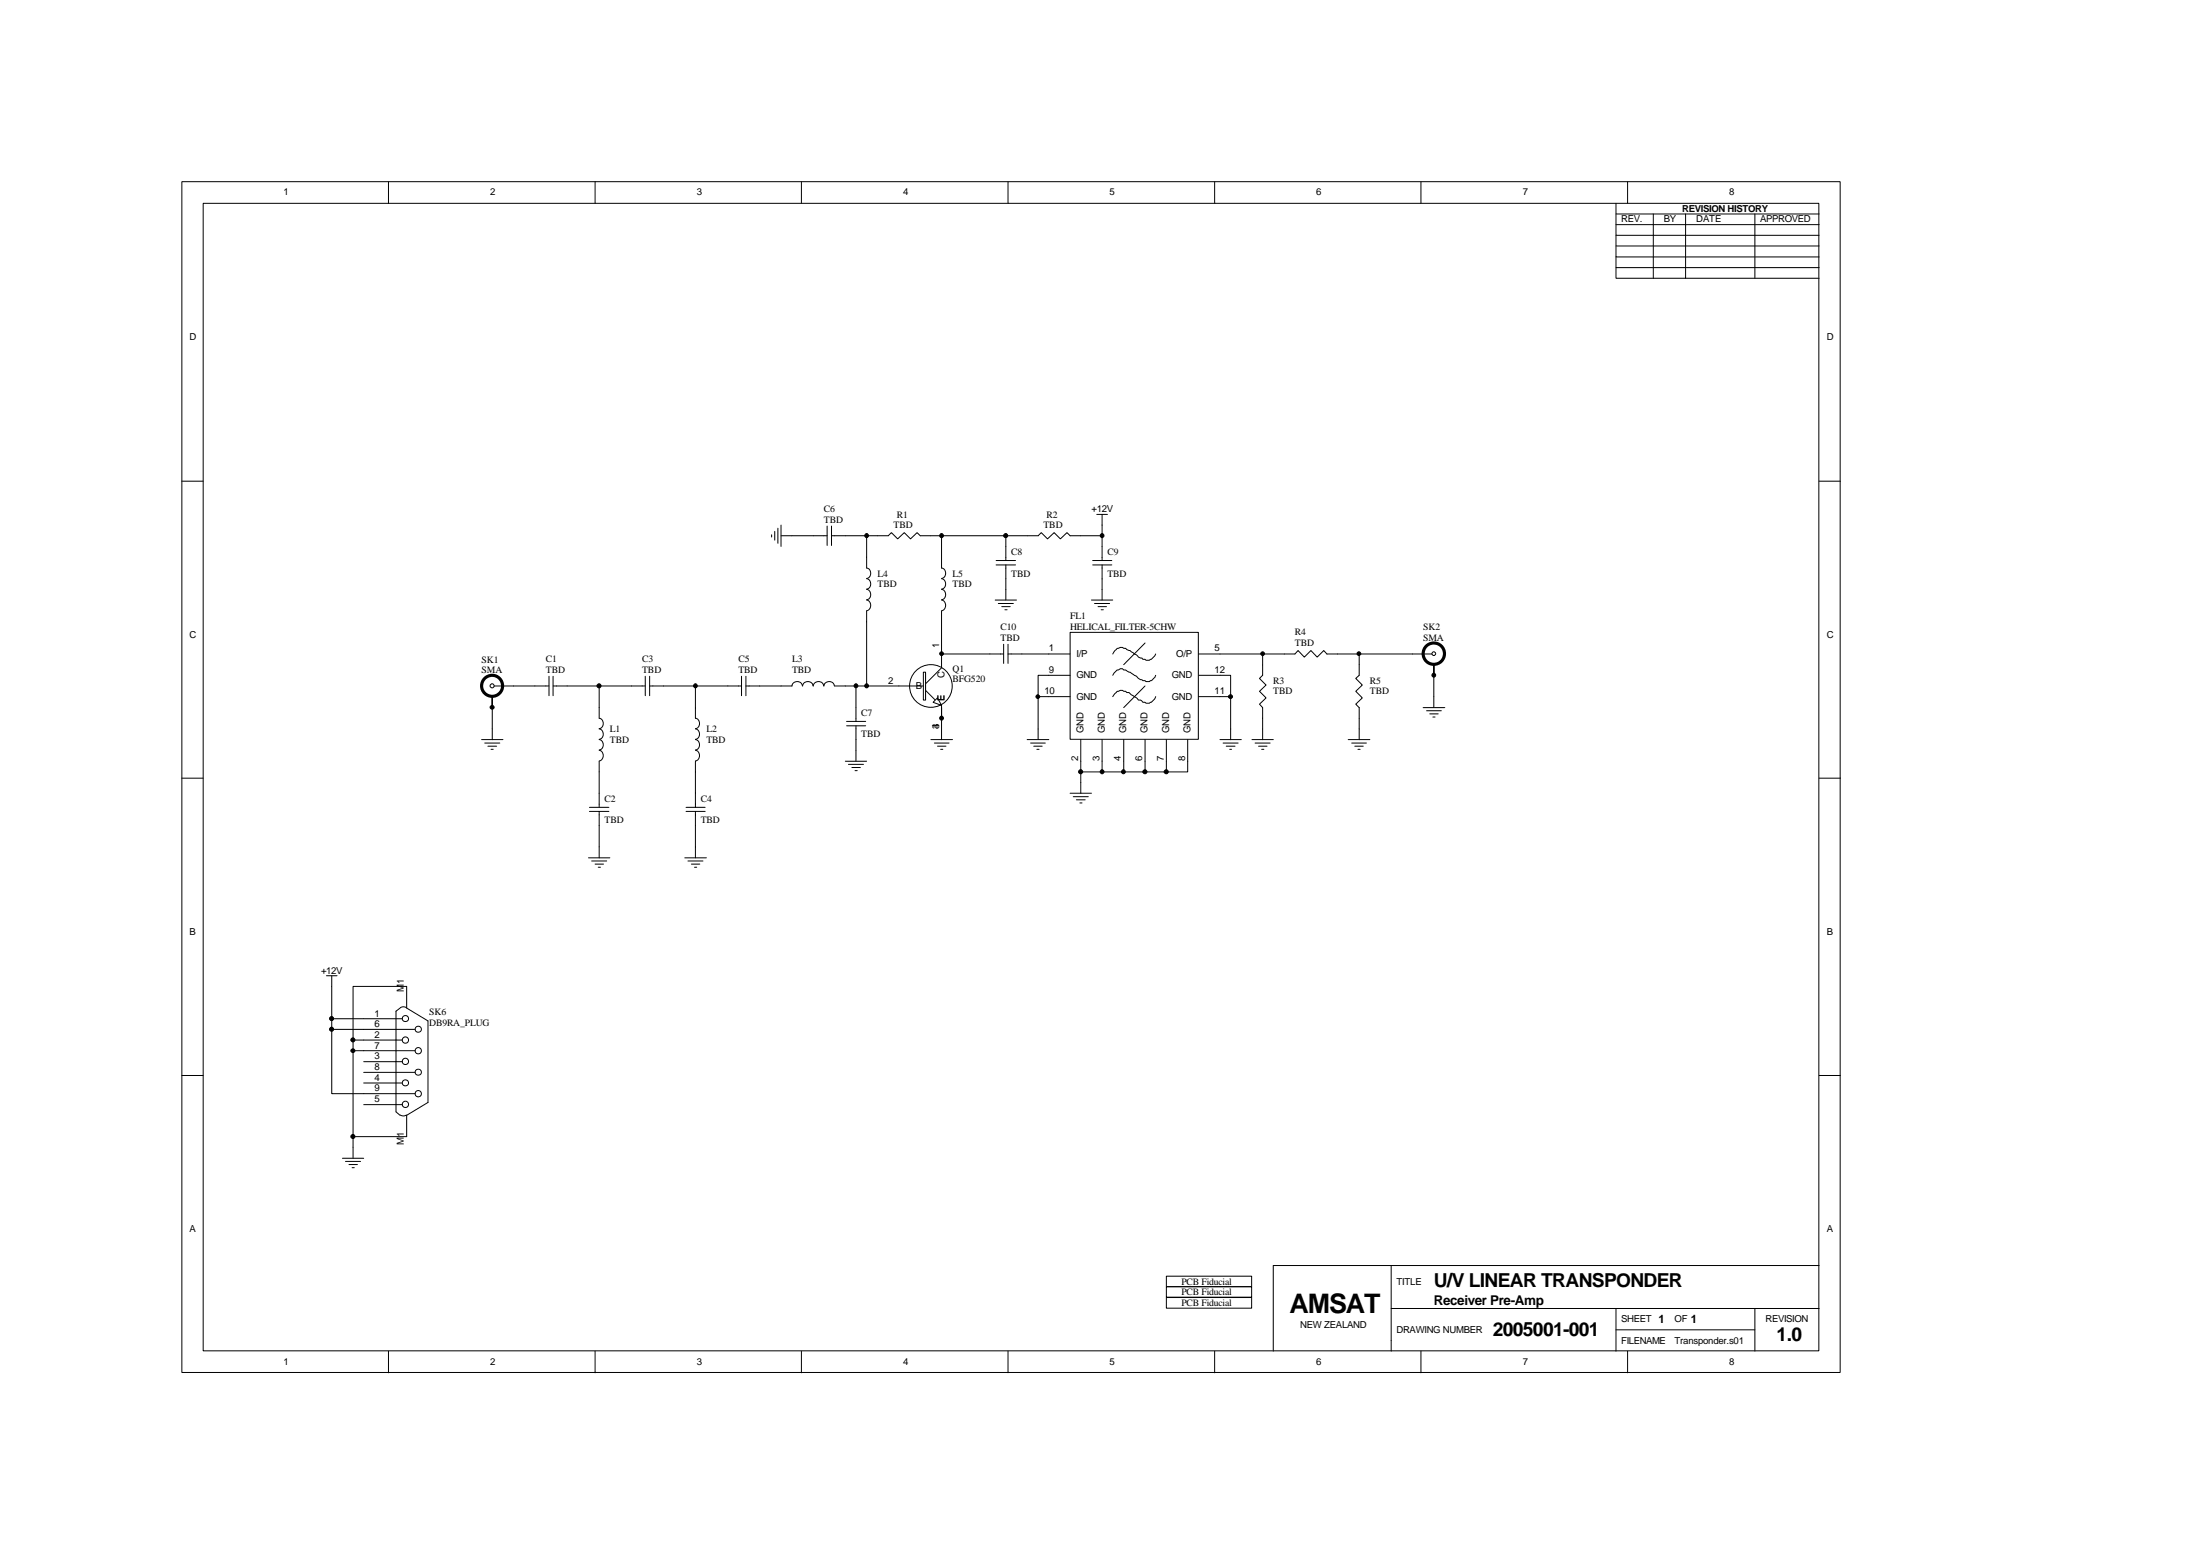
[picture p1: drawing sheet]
<svg xmlns="http://www.w3.org/2000/svg" width="297mm" height="210mm" viewBox="0 0 297 210" stroke-linecap="round" stroke-linejoin="round" font-family="sans-serif">
<g fill="none" stroke="#000" stroke-width=".14">
<path d="M24.6 24.5h223.9v160.8h-223.9zM27.4 27.4h218.2v154.9h-218.2zM52.5 24.5v2.9M80.3 24.5v2.9M108.2 24.5v2.9M136.1 24.5v2.9M164 24.5v2.9M191.9 24.5v2.9M218.2 27.4v4.4h27.4M218.2 31.8v2.9h27.4M218.2 34.7v1.4h27.4M218.2 36.1v1.5h27.4"/>
<path d="M218.2 28.9h27.4M218.2 30.3h27.4M218.2 33.2h27.4M219.8 24.5v2.9M223.2 28.9v8.7M227.6 28.9v8.7M236.9 28.9v8.7M24.6 65h2.8M104.2 72.2v.3M104.6 71.7v1.2M105 71.3v2M105.5 72.3h6.2"/>
<path d="M105.5 70.9v2.9M111.7 71v2.6M112.3 72.3h4.7M112.3 71v2.6M117 78.1a.72 .72 0 0 0 .6-.7 .72 .72 0 0 0-.6-.7v-4.4h2.9l.5-.4 .8 .8 .9-.8 .8 .8 .9-.8 .4 .4h2.9v4.4a.72 .72 0 0 1 .6 .7 .72 .72 0 0 1-.6 .7M117 78.1a.72 .72 0 0 1 .6 .7 .72 .72 0 0 1-.6 .7M117 79.6a.72 .72 0 0 1 .6 .7 .72 .72 0 0 1-.6 .7M127.1 72.3h8.7v3.4M127.1 78.1a.72 .72 0 0 1 .6 .7 .72 .72 0 0 1-.6 .7M127.1 79.6a.72 .72 0 0 1 .6 .7 .72 .72 0 0 1-.6 .7M134.5 76.3h2.6M134.5 75.7h2.6"/>
<path d="M135.8 72.3h4.4l.4-.4 .8 .8 .9-.8 .9 .8 .9-.8 .4 .4h4.3v3.4M135.8 76.3v4.7M147.5 76.3h2.6M147.5 75.7h2.6M148.1 69.4h1.4M148.8 69.4v2.9M148.8 76.3v4.7M245.6 65h2.9M65 99.8h2.9M66.5 95.5v4.3M69.3 92.6h4.8M74.1 91.3v2.6"/>
<path d="M74.7 92.6h12.4M74.7 91.3v2.6M80.9 92.6v4.4a.72 .72 0 0 1 .5 .7 .72 .72 0 0 1-.5 .7M80.9 98.4a.72 .72 0 0 1 .5 .7 .72 .72 0 0 1-.5 .7M80.9 99.8a.72 .72 0 0 1 .5 .7 .72 .72 0 0 1-.5 .7M87.1 91.3v2.6M87.7 92.6h6.2v4.4a.72 .72 0 0 1 .5 .7 .72 .72 0 0 1-.5 .7M87.7 91.3v2.6M93.9 98.4a.72 .72 0 0 1 .5 .7 .72 .72 0 0 1-.5 .7M93.9 99.8a.72 .72 0 0 1 .5 .7 .72 .72 0 0 1-.5 .7M93.9 92.6h6.2M100.1 91.3v2.6"/>
<path d="M100.7 92.6h6.2a.71 .71 0 0 1 .7-.6 .71 .71 0 0 1 .7 .6M100.7 91.3v2.6M108.4 92.6a.71 .71 0 0 1 .7-.6 .71 .71 0 0 1 .7 .6M109.8 92.6a.71 .71 0 0 1 .7-.6 .71 .71 0 0 1 .7 .6M111.3 92.6a.71 .71 0 0 1 .7-.6 .71 .71 0 0 1 .6 .6M112.7 92.6h8.7M114.3 98h2.6M114.3 97.4h2.6M115.6 92.6v4.8M115.6 98v4.8M117 81a.75 .75 0 0 1 .6 .7 .75 .75 0 0 1-.6 .7M117 82.5v10.1"/>
<path d="M122.8 92.6h2.2M125 93.2l1.3 1.3M125.7 99.8h2.9M127.1 81a.75 .75 0 0 1 .6 .7 .75 .75 0 0 1-.6 .7M127.1 89.7v.4l-2.1 2.2M127.1 82.5v5.8h8.4M127.1 95.2v.3M127.1 97v2.8M134.4 81h2.8M134.8 81.5h2M135.3 81.9h1.1M135.5 87v2.5"/>
<path d="M135.7 82.3h.3M136.1 87v2.5M136.1 88.3h5.5M147.4 81h2.8M147.8 81.5h2M148.3 81.9h1.1M148.7 82.3h.3M192.2 95.5h2.9M192.6 95.9h2M193 96.4h1.2M193.5 96.8h.3M193.6 91.2v4.3"/>
<path d="M24.6 105h2.8M65.4 100.3h2.1M65.9 100.7h1.2M66.3 101.1h.3M79.5 115.8h2.8M79.6 109.5h2.6M79.6 109h2.6M79.9 116.2h2M80.3 116.6h1.2M80.8 117.1h.3M80.9 101.3a.75 .75 0 0 1 .5 .7 .75 .75 0 0 1-.5 .7M80.9 102.8v6.2"/>
<path d="M80.9 109.5v6.3M92.5 115.8h2.9M92.6 109.5h2.6M92.6 109h2.6M92.9 116.2h2M93.3 116.6h1.2M93.8 117.1h.3M93.9 101.3a.75 .75 0 0 1 .5 .7 .75 .75 0 0 1-.5 .7M93.9 102.8v6.2M93.9 109.5v6.3M114.1 102.8h2.9M114.6 103.2h2"/>
<path d="M115 103.6h1.2M115.4 104h.3M126.2 100.3h1.9M126.6 100.7h1.1M127 101.1h.3M245.6 105h2.9M44.1 131.7h1.4M44.8 131.7v15.9h4.3M44.8 139h4.3M44.8 137.5h4.3M54.9 133.2h-7.2v23.2M24.6 145.2h2.8"/>
<path d="M46.2 156.4h2.9M46.7 156.8h2M47.1 157.2h1.2M47.5 157.6h.3M47.7 153.4h7.2M47.7 140.4h1.4M47.7 141.8h1.4M245.6 145.2h2.9M187.8 176.6h57.8M187.8 170.8v11.6M218.2 176.6v5.8M218.2 179.5h18.7"/>
<path d="M236.9 176.6v5.8M245.6 170.8h-73.7v11.6M52.5 182.4v2.9M80.3 182.4v2.9M108.2 182.4v2.9M136.1 182.4v2.9M164 182.4v2.9M191.9 182.4v2.9M219.8 182.4v2.9"/>
</g>
<g fill="#fff" stroke="#000" stroke-width=".14">
<path d="M124.7 90.7h.3v3.8h-.3z" fill-rule="evenodd"/>
<path d="M126 94.8l.6-.6 .5 1z" fill-rule="evenodd"/>
</g>
<g fill="none" stroke="#000" stroke-width=".14">
<path d="M66.5 92.6h2.8M66.5 94v1.5M121.4 92.6h1.4M127.1 88.3v1.4M127.1 95.5v1.5"/>
<circle cx="125.7" cy="92.6" r="2.88"/>
</g>
<circle cx="66.4" cy="92.6" r="1.42" fill="none" stroke="#000" stroke-width=".42"/>
<circle cx="66.4" cy="92.6" r=".28" fill="#fff" stroke="#000" stroke-width=".14"/>
<path d="M66.5 94v1.5M190.7 88.3h2.9M193.6 89.7v1.5" fill="none" stroke="#000" stroke-width=".14"/>
<circle cx="193.6" cy="88.2" r="1.44" fill="none" stroke="#000" stroke-width=".42"/>
<circle cx="193.6" cy="88.2" r=".25" fill="#fff" stroke="#000" stroke-width=".14"/>
<path d="M193.6 89.7v1.5" fill="none" stroke="#000" stroke-width=".14"/>
<path d="M144.5 85.4h17.3v14.4h-17.3z" fill="#fff"/>
<g fill="none" stroke="#000" stroke-width=".14">
<path d="M141.6 88.3h2.9M141.6 91.2h2.9M141.6 94h2.9M144.5 85.4h17.3v14.4h-17.3zM145.9 99.8v7.3M148.8 99.8v4.4M150.2 91.2l.6-.8 .5-.1h.3l.1 .1h.3l1.5 .9a1.36 1.36 0 0 0 1.1 .6l.1 .1h.5l.2-.1 .5-.4 .1-.3M150.2 88.3l.6-.8 .8-.1 .1 .1h.3l.1 .2a4.2 4.2 0 0 1 1.6 1l.5 .1 .1 .2h.3l.1 .1h.5l.5-.4 .3-.4M150.2 94l.6-.7 .8-.1 .1 .1h.3l.1 .2h.3l.3 .3 .8 .4 .2 .3h.3l.3 .3h.3l.1 .1h.5l.2-.1 .5-.5 .1-.3M151.7 99.8v4.4M154.6 86.8l-2.9 2.9M154.6 92.6l-2.9 2.9"/>
<path d="M154.6 99.8v4.4M157.5 99.8v4.4M160.4 99.8v4.4h-14.5M161.8 88.3h2.9M161.8 91.2h2.9M161.8 94h2.9M144.5 107.1h2.9M144.9 107.5h2M145.3 108h1.2M145.8 108.4h.3"/>
</g>
<g fill="#000" stroke="#000" stroke-width=".14">
<circle cx="44.8" cy="138.9" r=".28"/>
<circle cx="44.8" cy="137.5" r=".28"/>
<circle cx="47.6" cy="140.4" r=".28"/>
<circle cx="47.6" cy="153.4" r=".28"/>
<circle cx="47.7" cy="141.8" r=".27"/>
</g>
<g fill="#fff" stroke="#000" stroke-width=".14">
<path d="M157.5 172.3h11.5v1.4h-11.5z" fill-rule="evenodd"/>
<path d="M157.5 173.7h11.5v1.4h-11.5z" fill-rule="evenodd"/>
<path d="M157.5 175.1h11.5v1.5h-11.5z" fill-rule="evenodd"/>
</g>
<g fill="none" stroke="#000" stroke-width=".14">
<path d="M138.7 99.8h2.9M140.2 94h1.4M141.6 91.2h-1.4v8.6M164.7 88.3h10.1l.5-.5 .8 .9 .9-.9 .8 .9 .9-.9 .5 .5h11.5M164.7 91.2h1.5v8.6M164.7 99.8h2.9M164.7 94h1.5M169 99.8h2.9M170.5 88.3v2.9l-.4 .4 .8 .9-.8 .8 .8 .9-.8 .9 .4 .4v4.3M182 99.8h3M183.5 88.3v2.9l-.5 .4 .9 .9-.9 .8 .9 .9-.9 .9 .5 .4v4.3M139.1 100.3h2"/>
<path d="M139.6 100.7h1.1M140 101.1h.3M165.1 100.3h2.1M165.6 100.7h1.2M166 101.1h.3M169.5 100.3h2M169.9 100.7h1.2M170.3 101.1h.3M182.5 100.3h2M182.9 100.7h1.2M183.3 101.1h.3M49.1 139h6.9"/>
<path d="M49.1 137.5h5.2M54 136.1l-.5 .4v13.6l.5 .5M54.1 136l.4-.1 .4 .1M54.9 133.2v2.9l2.9 1.7v11l-2.9 1.8v2.8M49.1 149.1h5.2M49.1 147.6h6.9M49.1 146.2h5.2M49.1 144.8h6.9M49.1 143.3h5.2M49.1 141.8h6.9M49.1 140.4h5.2M54.1 150.5l.4 .1 .4-.1"/>
<circle cx="54.7" cy="137.5" r=".42"/>
<circle cx="56.5" cy="138.9" r=".42"/>
<circle cx="54.7" cy="140.4" r=".43"/>
<circle cx="54.7" cy="143.3" r=".43"/>
<circle cx="54.7" cy="149.1" r=".43"/>
<circle cx="54.7" cy="146.2" r=".42"/>
<circle cx="56.5" cy="141.8" r=".43"/>
<circle cx="56.5" cy="147.6" r=".43"/>
<circle cx="56.5" cy="144.7" r=".42"/>
</g>
<g fill="#000" stroke="#000" stroke-width=".14">
<circle cx="117" cy="72.3" r=".26"/>
<circle cx="127.1" cy="72.3" r=".26"/>
<circle cx="135.8" cy="72.3" r=".28"/>
<circle cx="148.8" cy="72.3" r=".26"/>
<circle cx="66.5" cy="95.5" r=".27"/>
<circle cx="80.9" cy="92.6" r=".28"/>
<circle cx="93.9" cy="92.6" r=".26"/>
<circle cx="115.6" cy="92.6" r=".26"/>
<circle cx="117" cy="92.6" r=".26"/>
<circle cx="127.1" cy="96.9" r=".26"/>
<circle cx="127.1" cy="88.2" r=".25"/>
<circle cx="140.1" cy="94" r=".25"/>
<circle cx="166.1" cy="94" r=".27"/>
<circle cx="170.5" cy="88.2" r=".25"/>
<circle cx="183.5" cy="88.2" r=".25"/>
<circle cx="193.6" cy="91.1" r=".26"/>
<circle cx="145.9" cy="104.2" r=".28"/>
<circle cx="148.8" cy="104.2" r=".26"/>
<circle cx="151.7" cy="104.2" r=".26"/>
<circle cx="154.6" cy="104.2" r=".28"/>
<circle cx="157.5" cy="104.2" r=".28"/>
</g>
<text font-size="3.6" x="174.1" y="177.3">AMSAT</text>
<g font-size="2.6">
<text x="193.6" y="173.8">U/V LINEAR TRANSPONDER</text>
<text x="201.5" y="180.3">2005001-001</text>
<text x="239.9" y="181">1.0</text>
</g>
<text font-size="1.8" x="193.6" y="176.2">Receiver Pre-Amp</text>
<g font-size="1.6">
<text x="223.9" y="178.5">1</text>
<text x="228.3" y="178.5">1</text>
</g>
<g font-size="1.3">
<text x="38.3" y="26.4">1</text>
<text x="66.2" y="26.4">2</text>
<text x="94.1" y="26.4">3</text>
<text x="122" y="26.4">4</text>
<text x="149.8" y="26.4">5</text>
<text x="177.7" y="26.4">6</text>
<text x="205.6" y="26.4">7</text>
<text x="227.1" y="28.6">REVISION HISTORY</text>
<text x="233.5" y="26.4">8</text>
<text x="218.9" y="30">REV.</text>
<text x="224.7" y="30">BY</text>
<text x="229" y="30">DATE</text>
<text x="237.7" y="30">APPROVED</text>
<text x="25.6" y="45.9">D</text>
<text x="246.6" y="45.9">D</text>
<text x="111.3" y="69.1">C6</text>
<text x="111.3" y="70.6">TBD</text>
<text x="120.6" y="71.3">TBD</text>
<text x="121.1" y="69.9">R1</text>
<text x="140.9" y="71.3">TBD</text>
<text x="141.3" y="69.9">R2</text>
<text x="147.4" y="69.1">+12V</text>
<text x="118.5" y="77.8">L4</text>
<text x="128.6" y="77.8">L5</text>
<text x="136.5" y="74.9">C8</text>
<text x="136.5" y="77.8">TBD</text>
<text x="149.5" y="74.9">C9</text>
<text x="149.5" y="77.8">TBD</text>
<text x="118.5" y="79.3">TBD</text>
<text x="128.6" y="79.3">TBD</text>
<text x="144.5" y="83.6">FL1</text>
<text x="25.6" y="86.1">C</text>
<text x="65" y="89.5">SK1</text>
<text x="73.7" y="89.4">C1</text>
<text x="86.7" y="89.4">C3</text>
<text x="99.7" y="89.4">C5</text>
<text x="106.9" y="89.4">L3</text>
<text x="126.8" y="87.5" transform="rotate(-90 126.8 87.5)">1</text>
<text x="135.1" y="85.1">C10</text>
<text x="135.1" y="86.5">TBD</text>
<text x="141.6" y="87.9">1</text>
<text x="144.5" y="85.1">HELICAL_FILTER-5CHW</text>
<text x="145.3" y="88.7">I/P</text>
<text x="158.8" y="88.7">O/P</text>
<text x="164" y="87.9">5</text>
<text x="174.8" y="85.8">R4</text>
<text x="174.8" y="87.2">TBD</text>
<text x="192.2" y="85.1">SK2</text>
<text x="192.2" y="86.5">SMA</text>
<text x="246.6" y="86.1">C</text>
<text x="65" y="90.9">SMA</text>
<text x="73.7" y="90.9">TBD</text>
<text x="86.7" y="90.9">TBD</text>
<text x="99.7" y="90.9">TBD</text>
<text x="106.9" y="90.9">TBD</text>
<text x="119.9" y="92.3">2</text>
<text x="123.7" y="93">B</text>
<text x="127.5" y="94.6" transform="rotate(-90 127.5 94.6)">E</text>
<text x="127.5" y="91.5" transform="rotate(-90 127.5 91.5)">C</text>
<text x="128.6" y="90.7">Q1</text>
<text x="128.6" y="92">BFG520</text>
<text x="141" y="93.7">10</text>
<text x="141.6" y="90.9">9</text>
<text x="145.3" y="91.6">GND</text>
<text x="145.3" y="94.5">GND</text>
<text x="158.2" y="94.5">GND</text>
<text x="158.2" y="91.6">GND</text>
<text x="164" y="93.7">11</text>
<text x="164" y="90.9">12</text>
<text x="171.9" y="92.3">R3</text>
<text x="171.9" y="93.7">TBD</text>
<text x="185" y="92.3">R5</text>
<text x="185" y="93.7">TBD</text>
<text x="82.3" y="98.8">L1</text>
<text x="82.3" y="100.3">TBD</text>
<text x="95.4" y="98.8">L2</text>
<text x="95.4" y="100.3">TBD</text>
<text x="116.3" y="96.7">C7</text>
<text x="116.3" y="99.5">TBD</text>
<text x="126.8" y="98.4" transform="rotate(-90 126.8 98.4)">3</text>
<text x="126.8" y="98.4" transform="rotate(-90 126.8 98.4)">4</text>
<text x="146.3" y="99" transform="rotate(-90 146.3 99)">GND</text>
<text x="149.2" y="99" transform="rotate(-90 149.2 99)">GND</text>
<text x="152.1" y="99" transform="rotate(-90 152.1 99)">GND</text>
<text x="154.9" y="99" transform="rotate(-90 154.9 99)">GND</text>
<text x="157.9" y="99" transform="rotate(-90 157.9 99)">GND</text>
<text x="160.7" y="99" transform="rotate(-90 160.7 99)">GND</text>
<text x="145.6" y="102.8" transform="rotate(-90 145.6 102.8)">2</text>
<text x="148.5" y="102.8" transform="rotate(-90 148.5 102.8)">3</text>
<text x="151.3" y="102.8" transform="rotate(-90 151.3 102.8)">4</text>
<text x="154.2" y="102.8" transform="rotate(-90 154.2 102.8)">6</text>
<text x="157.1" y="102.8" transform="rotate(-90 157.1 102.8)">7</text>
<text x="160" y="102.8" transform="rotate(-90 160 102.8)">8</text>
<text x="81.6" y="108.2">C2</text>
<text x="81.6" y="111.1">TBD</text>
<text x="94.6" y="108.2">C4</text>
<text x="94.6" y="111.1">TBD</text>
<text x="25.6" y="126.2">B</text>
<text x="43.3" y="131.4">+12V</text>
<text x="246.6" y="126.2">B</text>
<text x="50.5" y="137.2">1</text>
<text x="54.5" y="133.9" transform="rotate(-90 54.5 133.9)">M1</text>
<text x="58" y="137">SK6</text>
<text x="50.5" y="138.7">6</text>
<text x="50.5" y="140.1">2</text>
<text x="50.5" y="141.5">7</text>
<text x="50.5" y="143">3</text>
<text x="58" y="138.5">DB9RA_PLUG</text>
<text x="50.5" y="144.5">8</text>
<text x="50.5" y="145.9">4</text>
<text x="50.5" y="147.3">9</text>
<text x="50.5" y="148.8">5</text>
<text x="54.5" y="154.6" transform="rotate(-90 54.5 154.6)">M1</text>
<text x="25.6" y="166.3">A</text>
<text x="246.6" y="166.3">A</text>
<text x="159.5" y="173.4">PCB Fiducial</text>
<text x="188.6" y="173.4">TITLE</text>
<text x="159.5" y="174.9">PCB Fiducial</text>
<text x="159.5" y="176.3">PCB Fiducial</text>
<text x="175.6" y="179.2">NEW ZEALAND</text>
<text x="188.6" y="179.9">DRAWING NUMBER</text>
<text x="218.9" y="178.5">SHEET</text>
<text x="226.1" y="178.5">OF</text>
<text x="238.4" y="178.5">REVISION</text>
<text x="38.3" y="184.3">1</text>
<text x="66.2" y="184.3">2</text>
<text x="94.1" y="184.3">3</text>
<text x="122" y="184.3">4</text>
<text x="149.8" y="184.3">5</text>
<text x="177.7" y="184.3">6</text>
<text x="205.6" y="184.3">7</text>
<text x="218.9" y="181.4">FILENAME</text>
<text x="226.1" y="181.4">Transponder.s01</text>
<text x="233.5" y="184.3">8</text>
</g>
</svg>
